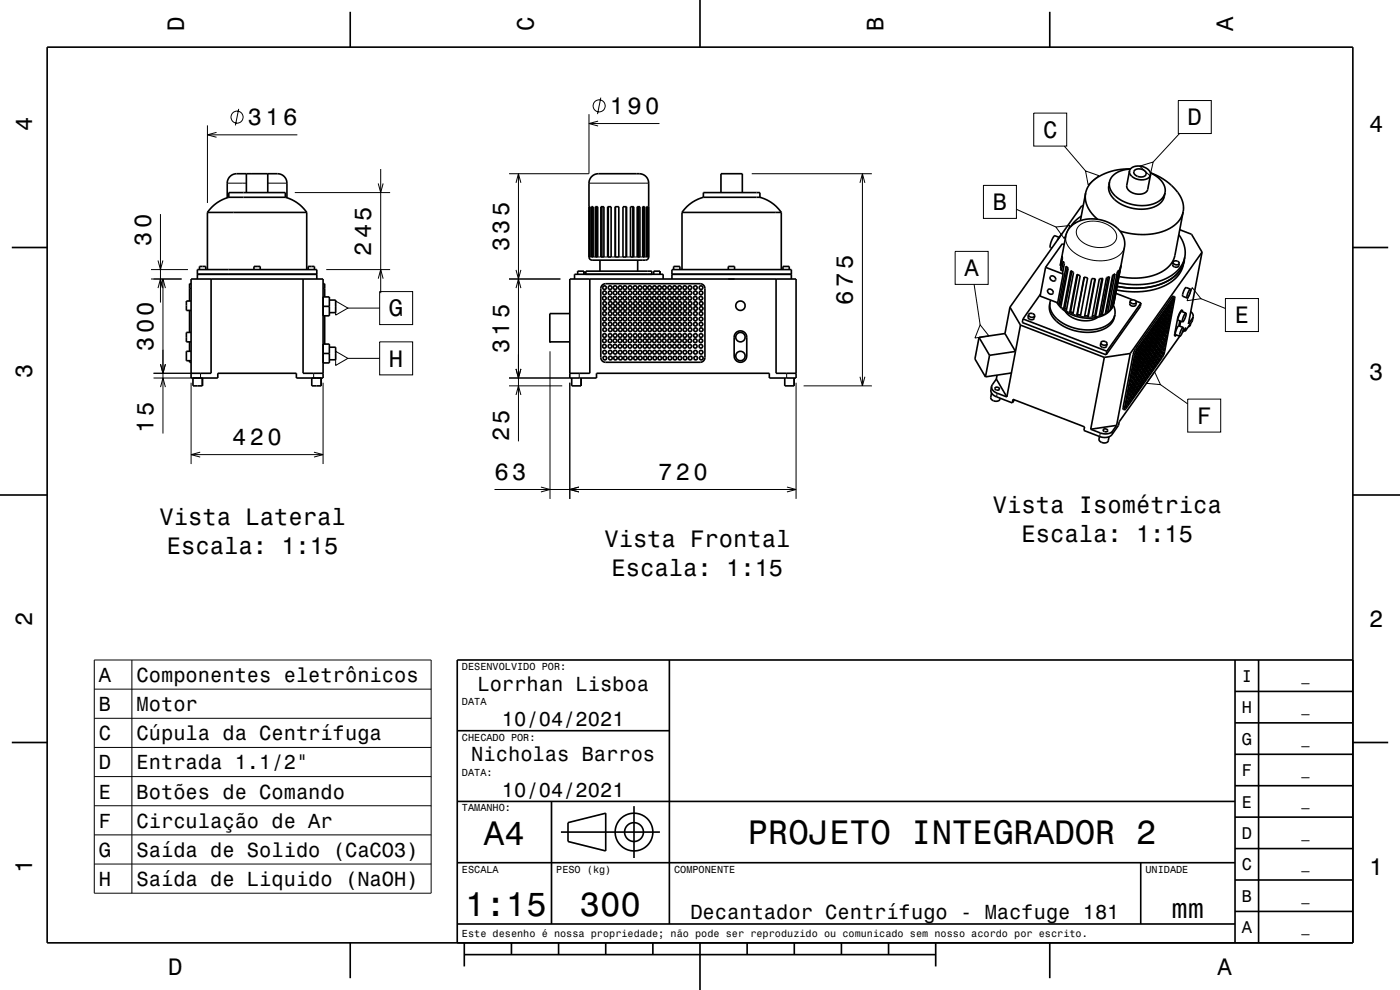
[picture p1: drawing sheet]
<svg xmlns="http://www.w3.org/2000/svg" width="297mm" height="210mm" viewBox="0 0 297 210" stroke-linecap="round" stroke-linejoin="round" font-family="sans-serif">
<g fill="none" stroke="#000" stroke-width=".21">
<path d="M44 26.6v16.5M44 28.6h19.1M45.9 28.1l-1.9 .5 1.9 .5M48.2 38.9h4.1M50.6 23.1l-.7 3.5M56.8 38.9h4.1M80.2 38.9l.6 2 .5-2M80.8 35.9v26.3M109.5 38.8l.5-1.9 .5 1.9M110 36.9v56.7M124.9 24.2v12.7h-16.9M124.9 38.9h12.7"/>
<path d="M124.9 26.2h15M126.9 25.7l-2 .5 2 .5M127.5 20.7l-.7 3.5M159.5 36.9h25.5M182.4 38.8l.6-1.9 .5 1.9M183 36.9v45M208.6 39.3h7v7h-7zM219.3 24h7v7h-7zM225.8 31l4.5 5.3M230.3 36.3l2.8 1-2.3 1.9zM241.8 35.3l2.8-.9-.6 2.9zM250 21.3h7v7h-7z"/>
<path d="M250.2 28.3l-5.6 6.1M32 59.2h6.5M32 57.2h7.9M33.5 55.3l.5 1.9 .6-1.9M34 45.4v18.8M34.6 59.2v32.8M62.5 40.9h20.3M69.2 57.2h13.6M80.2 59.1l.6-1.9 .5 1.9M108 59.2h10.9M109.5 57.3l.5 1.9 .5-1.9M124.9 54.5h.1"/>
<path d="M125.2 54.5h.3M125.8 54.5h.5M126.8 54.5h.7M128.1 54.5h.8M129.6 54.5h.9M131.3 54.5h.9M132.9 54.5h.9M134.4 54.5h.8M135.8 54.5h.5M136.8 54.5h.4M137.4 54.5h.2M202.6 53.3h7v7h-7z"/>
<path d="M215.6 44.4l8.4 3.8M224 48.2l3-.4-1.2 2.8zM226.1 50.1a4.5 4.5 0 0 0 3.2 4.3 8.1 8.1 0 0 0 8.4-.5l.5-.7 .3-.8M228.9 47.9a5.6 5.6 0 0 1 7.8 1.5 2.21 2.21 0 0 1-2 2.9 5.6 5.6 0 0 1-6.3-2.4l-.1-1zM32.6 79.2h7.9M33.5 61.1l.5-1.9 .6 1.9M34.1 77.3l.5 1.9 .5-1.9M34.1 61.1l.5-1.9 .5 1.9M40.2 61.2h.3M42.5 79.2v1M66.5 79.2v1M68.5 61.2h.4"/>
<path d="M71.2 63.9l2.6 1.5-2.6 1.5zM71.2 74.5l2.6 1.5-2.6 1.5zM73.8 65.4h6.7M73.8 76h6.7M80.5 61.9h7v7h-7zM80.5 72.5h7v7h-7zM109.5 78.3l.5 1.9 .5-1.9M109.5 61.1l.5-1.9 .5 1.9M116.7 74.5v31.3M122.9 79.2v1M166.9 79.2v1M182.4 79.9l.6 2 .5-2"/>
<path d="M206.7 60.3l1.2 8.6M207.9 68.9l1.9 2.4-3 .4zM224.4 64.2a8.5 8.5 0 0 0 10.7 1.9l.8-.8 .4-.9M240.4 75.2l.3 .2M240.9 73.9l.3 .2M244.9 78.9l1.3 2.7-3-.3zM248.7 63l.3 .1M252.9 61l1.9 2.4-3 .4zM253 67.5l-.2 .8M254.8 63.4l5.2 2M260 63.3h7v7h-7zM32.6 80.2h7.9"/>
<path d="M34.1 82.1l.5-1.9 .5 1.9M40.5 81.2v17.2M40.5 96.4h28M42.5 95.9l-2 .5 2 .6M66.6 95.9l1.9 .5-1.9 .6M68.5 81.2v17.2M108 81.9h11.3M108 80.2h12.9M109.5 83.8l.5-1.9 .5 1.9M120.9 81.2v24.6M168.9 81.2v24.6M170.5 81.9h14.5"/>
<path d="M211.6 83.4l-.2 .8M233.4 91.8l-.1 .8M236 91.5l-.1 .7M238.3 86.4l.3 .1M246.2 81.6l5.8 4.1M252 84.7h7v7h-7zM104.9 103.8h64M114.7 103.3l2 .5-2 .6M122.8 103.3l-1.9 .5 1.9 .6M166.9 103.3l2 .5-2 .6M20 140h71.5v49.5h-71.5zM28 140v49.5"/>
<path d="M20 146.2h71.5M20 152.4h71.5M20 158.5h71.5M20 164.7h71.5M20 170.9h71.5M20 177.1h71.5M20 183.3h71.5"/>
<circle cx="50.3" cy="24.8" r="1.28"/>
<circle cx="127.1" cy="22.5" r="1.28"/>
</g>
<g fill="none" stroke="#000" stroke-width=".35">
<path d="M10 10h277v190h-277zM74.3 2.5v7.5M148.5 0v10M222.7 2.5v7.5M52.3 36.9v4M56.8 36.9v4M125.6 37.4l.6-.4 .7-.1h8.7a2 2 0 0 1 2 2v15.7a.67 .67 0 0 1-.7 .6h-11.3a.67 .67 0 0 1-.7-.7l.1-15.8 .1-.7zM235.4 38.6a4.3 4.3 0 0 0 3.1 4.2 7.6 7.6 0 0 0 7.9-.6l.5-.7 .3-.7M235.4 38.6l-.2 .8a4.3 4.3 0 0 0 3.2 4.2 7.6 7.6 0 0 0 7.9-.6l.5-.9 .4-1.3M239.6 36.3l-.6 3a2.37 2.37 0 0 0 2.9 1.9 1.59 1.59 0 0 0 1.6-1l.6-3.1M239.6 36.3a2.31 2.31 0 0 1 3.3-.8 1.68 1.68 0 0 1 1.2 1.6M239.6 36.3a2.27 2.27 0 0 0 2.7 1.8 1.65 1.65 0 0 0 1.8-1"/>
<path d="M239.8 35.9a4.3 4.3 0 0 0-4.4 2.7M239.8 35.8a10.8 10.8 0 0 0-8.8 3.4l-.7 1.8M240.7 36.2a1.56 1.56 0 0 1 2.4 .7 1.48 1.48 0 0 1-1.4 .6 1.48 1.48 0 0 1-1.2-1.1zM2.5 52.5h7.5M40.5 59.2h28v21h-5.6v-1h-16.7v1h-5.7zM41.9 59.2v-2h25.3v2M41.9 58.2h25.3M42.3 57.2v-.7h1.3v.7M44 45.1h21.1M44 45.1v12.1M44.8 59.2v20h-4.3M48.2 42v-3.1a2.01 2.01 0 0 1 2-2h8.7a2 2 0 0 1 2 2v3.1"/>
<path d="M48.5 41.9l-1.3 .5-1.2 .7-1.1 .9-.9 1.1M48.5 41.9v-1h12v1M48.5 41.9h12M53.9 57.2v-.7h1.3v.7M60.5 41.9l1.4 .5 1.2 .7 1 .9 1 1.1M64.3 59.2v20h4.2M65.1 45.1v12.1M65.4 57.2v-.7h1.3v.7M120.9 59.2h48v21h-5.7v-1h-36.7v1h-5.6zM121.9 59.2v-1h18.8v1M122.5 58.2v-.7h1.4v.7M124.3 58.2v-.7h14v.7"/>
<path d="M125 43.9h.2v10.6h-.2zM125.1 59.2v20h-4.2M125.5 43.9h.3v10.6h-.3zM126.3 43.9h.5v10.6h-.5zM126.6 43.9v10.6M127.3 55.2v2.3M127.5 43.9h.6v10.6h-.6zM127.7 43.9v10.6M128.9 43.9h.7v10.6h-.7zM129 43.9v10.6M130.5 43.9h.8v10.6h-.8zM130.6 43.9v10.6"/>
<path d="M132.2 43.9h.7v10.6h-.7zM132.8 43.9v10.6M133.8 43.9h.6v10.6h-.6zM134.3 43.9v10.6M135.2 43.9h.6v10.6h-.6zM135.3 55.2v2.3M135.5 43.9v10.6M136.3 43.9h.5v10.6h-.5zM136.4 43.9v10.6M137.2 43.9h.2v10.6h-.2zM137.6 43.9v10.6M138.7 58.2v-.7h1.3v.7"/>
<path d="M142.5 59.2v-2h25.4v2M142.5 58.2h25.4M142.9 57.2v-.7h1.3v.7M144.7 45.1h21M144.7 45.1v12.1M149.2 41.9l-1.3 .5-1.2 .7-1.1 .9-.9 1.1M149.2 41.9v-1h12v1M149.2 41.9h12M152.9 40.9v-4h4.6v4M154.5 57.2v-.7h1.3v.7M161.2 41.9l1.4 .5 1.2 .7 1 .9 .9 1.1M164.6 59.2v20h4.3"/>
<path d="M165.7 45.1v12.1M166.1 57.2v-.7h1.3v.7M221.8 56.7l-1.1 6.1 3.7 1.4 1.1-6.1M221.8 56.7l3.7 1.4M222.9 58.6a.64 .64 0 0 1 .9 .1 .64 .64 0 0 1-.1 .9 .68 .68 0 0 1-.8-.2 .68 .68 0 0 1 0-.8zM224.4 50.8h.1M224.4 50.8l-.1 .1M224.7 50.4l-.9-.4a3.2 3.2 0 0 0-1 2.5l.3 .1M225 56.4l1.1-6.3a5 5 0 0 1 5.4-3.7 6.8 6.8 0 0 1 7 4.4l.1 1.5-2.4 12.1M225 56.4l.3-2.1 .1 .5-.4 2.1 .2 .5M225 56.4h.1M225.2 57.4l.4-2 .2 .5-.4 2 .1 .2"/>
<path d="M225.3 49.6h.1M225.5 57.4h-.3M225.8 51.9l-.4-.2-3.6 5M226.4 56.7l-1.4 7.8M227.4 57.6l-1.5 7.8M228.2 47.2l-.3 .3M228.6 58.3l-1.5 7.8M229.4 45.9l-1.3 1-1 1.2M229.8 43.6l-.3 .1-15.2 21.5M230 58.8l.7 .1-1.5 8.2M230 58.8l-1.6 8.1 .1-.2M230 58.8l-1.5 7.9"/>
<path d="M230.3 41a6 6 0 0 0 2.6 5.5M230.3 41l-1.1 5.8M232.3 59.1l-1.5 7.9M233.8 59.1l-1.5 7.8M235.1 58.8l-1.5 7.8M236.2 58.3l-1.5 7.7M237.8 56.3l-1.7 8.6M247.2 40.8a4.2 4.2 0 0 0-3-4.1h-.2a10.6 10.6 0 0 1 7 6.4v1.8M248.9 55.6a.74 .74 0 0 0 .5 .6 .74 .74 0 0 0 .8-.3M248.9 55.6a.74 .74 0 0 1 .7-.3 .74 .74 0 0 1 .6 .6M248.9 55.6l-.1 .5a.73 .73 0 0 0 .5 .6 .73 .73 0 0 0 .8-.3l.1-.5M250.1 49.8l.6 1.1 .5 1.2 .2 1.2-.1 1.2"/>
<path d="M250.3 48.7l2.5 1 2.2 3.8M251 44.9l-1.7 9.2a6.6 6.6 0 0 1-5.7 4.6l-3 .3-3.2-.3M251 44.9a6.6 6.6 0 0 1-5.7 4.6l-1.8 .2h-2l-1.7-.2-2.2-.5M251.2 55.3l-.5 1.5-1 1.3-1.4 1.2-1.8 .9-2.3 .6-2.3 .3h-2.7l-2.2-.4M251.3 54.5l-.5 1.5-1 1.4-1.4 1.1-1.9 1-2.2 .6-2.3 .3-2.7-.1-2.2-.3M251.3 54.5l-.4 2.3-.8 1.4-1.5 1.5-1.7 1-2 .7-2.7 .4h-2.9l-2.5-.3M255 53.5l-2.9 15.2 1-1.5M255 53.5l-15.2 21.5M287 52.5h7.5M40.2 76.5v.4h.3M40.2 65.9v4.6M40.2 72.5v2"/>
<path d="M40.5 60.2h-.3v3.7M40.5 70.5h-1v2h1M40.5 63.9h-1v2h1M40.5 74.5h-1v2h1M68.5 60.2h.4v2.8M68.5 63h1.4v4h-1.4M68.5 65h1.4M68.5 73h1.4v4h-1.4M68.5 75h1.4M68.9 67v6M69.9 63.7h1.3v2.6h-1.3M69.9 73.7h1.3v2.6h-1.3"/>
<path d="M120.9 66.5h-4.3v6h4.3M127.8 60.5l.7-.3h20l.6 .1 .3 .4 .1 .5v14.7l-.1 .5-.4 .3-.5 .2h-20l-.6-.2-.3-.4-.1-.4v-14.7zM156.1 70.6a1.34 1.34 0 0 1 1.4-.3 1.34 1.34 0 0 1 .9 1.2v4a1.33 1.33 0 0 1-1.3 1.4 1.33 1.33 0 0 1-1.4-1.4v-4zM207.7 71.6l2.2 3.8M207.7 71.6l-.9 4.5 2.3 3.8M209.9 75.4l-.8 4.5M211.5 79.6l-.1 .8M213.2 70.8l2.2 3.7M213.2 70.8l-5.5 .8M214.3 65.2l2.2 3.8M214.3 65.2l-1.1 5.6M214.6 79.1l-5.5 .8"/>
<path d="M215.4 74.5l-1.8 9.7M215.4 74.5l-5.5 .9M216.5 69l17.8 6.8M216.5 69l-1.1 5.5M217 67.7l-.1 .7 17.8 6.9M217 67.7l17.8 6.8M218.2 66.8l-.1 .5a.73 .73 0 0 0 .6 .5 .73 .73 0 0 0 .7-.3l.1-.5M218.2 66.8a.74 .74 0 0 0 .6 .5 .74 .74 0 0 0 .7-.3M218.2 66.8a.74 .74 0 0 1 .7-.3 .74 .74 0 0 1 .6 .5M220.7 62.4l-3.7 5.3M222.4 61.4a.64 .64 0 0 1 .8 .1 .64 .64 0 0 1-.1 .9 .68 .68 0 0 1-.7-.2 .68 .68 0 0 1 0-.8zM222.8 64.2a4.9 4.9 0 0 0 3.2 4.7 9.2 9.2 0 0 0 9.4-.4l.8-.9 .3-.8"/>
<path d="M222.8 64.2l-.1 .5a4.8 4.8 0 0 0 3.3 4.7 9.2 9.2 0 0 0 9.3-.3l.9-1.1 .3-1.2M222.9 63.7l-.1 .5M224.2 64.2a8.2 8.2 0 0 0 10.9 2 3.2 3.2 0 0 0 1.2-1.8M225 64.5l-.4 .1 1.6-8.1 .4 .4-1.5 8.1M225 64.5l.1 .2M225.9 65.4l-.3 .1 1.6-8.1 .5 .4-1.5 8.1M225.9 65.4l.4 .3M226 66a5.3 5.3 0 0 0 6.8 1.3M227.1 66.1l-.2 .2 1.6-8.1 .7 .3-1.6 8.1M227.1 66.1l.6 .3M228.5 66.7l.7 .1M230.1 67h.7"/>
<path d="M230.8 67v.3l1.6-8.2h-.8l-1.5 8.1M232.3 66.9l.1 .3 1.6-8.1h-.8l-1.5 8.2M232.3 66.9l-.6 .1M233.5 72.7l-.1 .5a.73 .73 0 0 0 .6 .5 .73 .73 0 0 0 .8-.3l.1-.5M233.5 72.7a.74 .74 0 0 0 .6 .5 .74 .74 0 0 0 .8-.3M233.5 72.7a.74 .74 0 0 1 .8-.3 .74 .74 0 0 1 .6 .5M233.6 66.6l.2 .2 1.6-8.1-.7 .2-1.5 8.1M233.6 66.6l-.3 .1M234.3 75.8l-2.9 15.3M234.7 66l.3 .2 1.5-8.1-.5 .3-1.5 8.1M234.7 66l-.1 .1M234.8 74.5l-.1 .8"/>
<path d="M235.6 65.3l.2 .1 1.6-8.1-.4 .4-1.5 8.1M236.2 64.7l.3 1.1v1M236.7 62.2l3.6 1.4M239.8 63.9l-.1 .5a.74 .74 0 0 0 .5 .5 .74 .74 0 0 0 .8-.2l.1-.6M239.8 63.9a.73 .73 0 0 1 .7-.3 .73 .73 0 0 1 .6 .5M239.8 63.9a.73 .73 0 0 0 .5 .5 .73 .73 0 0 0 .8-.3M239.8 75l-5.5 .8M239.8 75l-2.9 15.2M240.1 79.5l.1 .3-.3 .4zM240.3 78.7v.2l-.2 .5zM240.4 79.7l.1 .3-.3 .4zM240.5 77.8v.3l-.3 .4z"/>
<path d="M240.6 78.9v.3l-.2 .4zM240.6 77l.1 .3-.3 .4zM240.7 78l.1 .3-.3 .4zM240.8 76.2v.3l-.3 .4zM240.8 79.2l.1 .2-.3 .5zM240.9 77.2l.1 .3-.3 .4zM240.9 75.3l.1 .3-.3 .4zM241 63.9l1 .4M241 78.3v.3l-.2 .4zM241.1 76.4v.2l-.2 .5zM241.1 79.5v.2l-.2 .5zM241.1 74.5v.2l-.2 .5z"/>
<path d="M241.2 77.5v.2l-.3 .5zM241.2 75.6v.2l-.2 .5zM241.2 78.6l.1 .2-.3 .5zM241.3 79.9v.2l-.2 .5zM241.3 76.6l.1 .3-.3 .4zM241.4 74.7v.2l-.2 .5zM241.4 77.7v.3l-.2 .4zM241.5 78.9v.3l-.2 .4zM241.5 75.8v.3l-.2 .4zM241.5 73.8l.1 .3-.3 .4zM241.6 76.9v.2l-.2 .5zM241.6 75l.1 .3-.3 .4z"/>
<path d="M241.6 78l.1 .3-.3 .4zM241.7 79.3v.2l-.2 .5zM241.7 76l.1 .3-.3 .4zM241.8 74.1v.3l-.2 .4zM241.8 77.2v.3l-.2 .4zM241.9 75.2v.3l-.2 .4zM241.9 78.3v.3l-.2 .4zM241.9 79.6l.1 .2-.3 .4zM242 73.3v.2l-.3 .5zM242 76.3v.3l-.3 .4zM242 74.4l.1 .3-.3 .4zM242 64.3l-.1 .7-7.2 10.3"/>
<path d="M242 64.3l-7.2 10.2M242.1 77.4v.3l-.3 .4zM242.1 78.7l.1 .3-.3 .4zM242.1 75.5l.1 .2-.3 .5zM242.2 79.9v.2l-.2 .5zM242.2 73.5v.3l-.2 .4zM242.2 76.6l.1 .3-.3 .4zM242.3 74.7v.2l-.2 .5zM242.3 77.7l.1 .3-.3 .4zM242.3 79l.1 .3-.3 .4zM242.4 72.7v.2l-.2 .5zM242.4 75.7v.3l-.2 .4z"/>
<path d="M242.4 73.9l.1 .2-.3 .5zM242.5 76.9v.2l-.2 .5zM242.5 78.1l.1 .3-.3 .4zM242.5 74.9l.1 .3-.3 .4zM242.6 79.3v.3l-.2 .4zM242.6 73v.2l-.2 .5zM242.6 76l.1 .3-.3 .4zM242.7 74.1v.2l-.2 .5zM242.7 77.2v.2l-.2 .5zM242.8 78.4v.3l-.3 .4zM242.8 72.1v.3l-.3 .4zM242.8 75.1v.3l-.2 .4z"/>
<path d="M242.8 79.7v.3l-.2 .4zM242.8 73.3l.1 .2-.3 .5zM242.9 76.3v.3l-.3 .4zM242.9 77.6l.1 .2-.3 .5zM243 78.8v.2l-.3 .5zM243 74.3v.3l-.3 .4zM243 72.4l.1 .2-.3 .5zM243 75.5l.1 .2-.3 .5zM243.1 76.6l.1 .3-.3 .4zM243.1 73.5l.1 .3-.3 .4zM243.1 77.9l.1 .2-.3 .5zM243.2 71.5v.3l-.2 .4z"/>
<path d="M243.2 74.6v.3l-.2 .4zM243.2 79.1v.3l-.2 .4zM243.3 72.7v.2l-.3 .5zM243.3 75.7v.3l-.2 .4zM243.3 77v.3l-.2 .4zM243.4 73.8v.2l-.3 .4zM243.4 78.2v.3l-.2 .4zM243.4 71.8l.1 .3-.3 .4zM243.4 74.9l.1 .2-.3 .5zM243.4 79.5l.1 .2-.3 .5zM243.5 76.1v.2l-.2 .5zM243.5 72.9l.1 .3-.3 .4z"/>
<path d="M243.5 77.3l.1 .3-.3 .4zM243.6 71v.2l-.2 .4zM243.6 74v.3l-.2 .4zM243.6 78.6v.2l-.2 .5zM243.6 72.1l.1 .3-.3 .4zM243.7 75.2v.3l-.3 .4zM243.7 76.5v.2l-.2 .4zM243.8 73.2v.2l-.3 .5zM243.8 77.6v.3l-.2 .4zM243.8 74.3l.1 .3-.3 .4zM243.8 71.2l.1 .3-.3 .4zM243.9 78.9v.3l-.3 .4z"/>
<path d="M243.9 75.5v.3l-.2 .4zM243.9 72.4l.1 .2-.3 .5zM243.9 76.7l.1 .3-.3 .4zM244 73.5v.2l-.2 .5zM244 70.4v.3l-.2 .4zM244 78l.1 .3-.3 .4zM244.1 74.6v.3l-.3 .4zM244.1 71.5v.3l-.3 .4zM244.1 75.9l.1 .2-.3 .5zM244.1 72.6l.1 .3-.3 .4zM244.2 77.1v.2l-.2 .5zM244.2 73.8l.1 .2-.3 .5z"/>
<path d="M244.2 70.7l.1 .2-.3 .5zM244.3 78.3v.3l-.2 .4zM244.3 71.8v.3l-.2 .4zM244.3 74.9v.3l-.2 .4zM244.3 76.2l.1 .2-.3 .5zM244.4 72.9v.3l-.2 .4zM244.4 69.8v.3l-.2 .4zM244.4 71l.1 .3-.3 .4zM244.4 77.4l.1 .3-.3 .4zM244.5 74v.3l-.3 .4zM244.5 75.3l.1 .3-.3 .4zM244.5 72.1l.1 .2-.3 .5z"/>
<path d="M244.6 76.5v.2l-.2 .5zM244.6 70.1l.1 .3-.3 .4zM244.6 73.2l.1 .3-.3 .4zM244.7 77.7v.3l-.2 .4zM244.7 71.3v.2l-.2 .4zM244.7 74.3l.1 .3-.3 .4zM244.8 69.3v.2l-.2 .5zM244.8 75.6v.2l-.2 .5zM244.8 72.3v.3l-.2 .4zM244.8 70.4l.1 .3-.3 .4zM244.8 76.8l.1 .3-.3 .4zM244.9 73.5v.2l-.2 .5z"/>
<path d="M244.9 74.7l.1 .3-.3 .4zM245 71.5v.3l-.3 .4zM245 75.9l.1 .2-.3 .5zM245 69.6l.1 .2-.3 .5zM245 72.6l.1 .3-.3 .4zM245.1 77.2v.2l-.2 .5zM245.1 70.7v.2l-.2 .5zM245.1 73.7l.1 .3-.3 .4zM245.2 68.7v.3l-.2 .4zM245.2 75v.3l-.2 .4zM245.2 71.8v.2l-.2 .5zM245.2 69.9l.1 .2-.3 .5z"/>
<path d="M245.3 76.2v.3l-.3 .4zM245.3 72.9v.2l-.2 .5zM245.4 74.1v.3l-.3 .4zM245.4 70.9v.3l-.3 .4zM245.4 75.3l.1 .3-.3 .4zM245.4 69l.1 .2-.3 .5zM245.5 72v.3l-.3 .4zM245.5 70.1l.1 .3-.3 .4zM245.5 76.6l.1 .2-.3 .5zM245.5 73.2l.1 .2-.3 .5zM245.6 68.1v.3l-.2 .4zM245.6 74.4v.3l-.2 .4z"/>
<path d="M245.6 71.2l.1 .2-.3 .5zM245.7 69.3v.3l-.3 .4zM245.7 75.6v.3l-.2 .4zM245.7 72.3v.3l-.2 .4zM245.8 73.6v.2l-.3 .5zM245.8 70.3v.3l-.2 .4zM245.8 68.4l.1 .3-.3 .4zM245.8 74.7l.1 .3-.3 .4zM245.9 71.5v.2l-.3 .5zM245.9 76l.1 .2-.3 .5zM245.9 69.5l.1 .3-.3 .4zM245.9 72.6l.1 .3-.3 .4z"/>
<path d="M246 67.6v.2l-.2 .5zM246 73.8l.1 .3-.3 .4zM246 70.6l.1 .2-.3 .5zM246.1 68.7v.3l-.2 .4zM246.1 75.1v.2l-.2 .5zM246.1 71.7v.3l-.2 .4zM246.2 73v.2l-.2 .5zM246.2 69.7v.3l-.2 .4zM246.3 67.8v.3l-.3 .4zM246.3 74.1v.3l-.3 .4zM246.3 70.9v.2l-.2 .5zM246.3 68.9l.1 .3-.3 .4z"/>
<path d="M246.4 72v.3l-.2 .4zM246.4 75.3v.3l-.2 .4zM246.4 67l.1 .2-.3 .5zM246.4 73.2l.1 .3-.3 .4zM246.4 70l.1 .3-.3 .4zM246.5 68.1v.3l-.2 .4zM246.5 71.1l.1 .3-.3 .4zM246.5 74.4l.1 .3-.3 .4zM246.6 72.4v.2l-.2 .5zM246.6 69.2v.2l-.2 .5zM246.7 67.2v.3l-.3 .4zM246.7 70.3v.2l-.2 .5z"/>
<path d="M246.7 73.5l.1 .2-.3 .5zM246.8 68.4v.2l-.3 .4zM246.8 71.4v.3l-.2 .4zM246.8 66.4l.1 .3-.3 .4zM246.8 74.7l.1 .3-.3 .4zM246.9 69.4v.3l-.3 .4zM246.9 72.6v.3l-.2 .4zM246.9 67.5v.3l-.2 .4zM246.9 70.5l.1 .3-.3 .4zM247 73.8v.2l-.2 .5zM247 68.6l.1 .2-.3 .5zM247.1 71.7v.3l-.3 .4z"/>
<path d="M247.1 66.7v.2l-.2 .5zM247.1 69.7v.3l-.2 .4zM247.2 72.8v.3l-.2 .4zM247.2 67.8v.2l-.2 .5zM247.2 65.8l.1 .3-.3 .4zM247.2 70.8l.1 .2-.3 .5zM247.3 68.8v.3l-.2 .4zM247.3 66.9l.1 .3-.3 .4zM247.3 71.9l.1 .3-.3 .4zM247.4 69.9v.3l-.2 .4zM247.4 68l.1 .3-.3 .4zM247.5 66.1v.2l-.2 .5z"/>
<path d="M247.5 71.1l.1 .2-.3 .5zM247.6 69.1v.2l-.3 .5zM247.6 67.2v.2l-.2 .5zM247.6 65.2l.1 .3-.3 .4zM247.7 70.1v.3l-.2 .4zM247.7 68.2l.1 .3-.3 .4zM247.7 66.4l.1 .2-.3 .5zM247.9 69.3v.2l-.3 .4zM247.9 67.4v.2l-.2 .4zM247.9 65.5v.2l-.2 .5zM248 68.4l.1 .3-.3 .4zM248 66.5l.1 .3-.3 .4z"/>
<path d="M248.1 64.6v.3l-.2 .4zM248.2 65.7v.3l-.2 .4zM248.2 67.5v.3l-.2 .4zM248.3 66.7l.1 .3-.3 .4zM248.4 64.8v.3l-.3 .4zM248.5 65.9v.2l-.2 .5zM248.5 64l.1 .3-.3 .4zM248.6 65.1l.1 .2-.3 .5zM248.8 64.2l.1 .3-.3 .4zM249 63.3v.3l-.2 .4zM249.2 63l-8.3 11.6-2.3 12.3M249.2 63l-2.3 12.3-8.3 11.6"/>
<path d="M249.2 63l-.3-.2-.2 .2-8 11.3-.3 .9-2.1 11.2v.4l.3 .1M249.4 71l-.2 .2M249.4 71l.9 .3M250.3 71.3l-12.9 18.2-.1 .7-1.4 2a2.26 2.26 0 0 1-2.6 .4l-3.4-1.3 .2-.7-15.2-5.9-.2 .8M250.3 68.1l-.2 1M250.5 68.1l-.2 1.1M250.7 66.1l-.6 .7-.2 1 1 .5M250.7 65.8v.3M250.7 66.1l.9 .3M250.8 66.1v-.3a2.66 2.66 0 0 0-1 1.9l-.6 3.6 .3-.3M251 69.5l-.9-.4-.1 .1-.5 .9-.1 .9M251 69.5l-.2 1-.5 .8"/>
<path d="M251 69.5l-.5 .7-.2 1.1M251.1 70.1l.3 .2M251.4 70.3l.2-.8-.8 1.1M251.6 66.4l-.2 1.1-.5 .8M251.6 66.4l-.6 .8-.1 1.1M252.5 61.3l-.9-.3-.5 .8-.2 1 .9 .4M252.5 61.3l-.1 1.1-.6 .8M252.5 61.3l-.5 .8-.2 1.1M252.6 68.6l-.2 .5-.3 .2M252.6 66.1l.5 .6v.5M253.1 67.2l-.2 .9-1.5 2.2M40.9 80.2v1.7h2v-1.7"/>
<path d="M66.1 80.2v1.7h2v-1.7M121.3 80.2v1.7h2v-1.7M166.5 80.2v1.7h2v-1.7M210.4 83.4l-.2 .9a1.11 1.11 0 0 0 .8 .8 1.11 1.11 0 0 0 1.1-.4l.1-.2M210.4 82a1.5 1.5 0 0 0 1.2 1.4l2 .8M210.4 82l-.2 .7a1.5 1.5 0 0 0 1.2 1.5l3.3 1.3M211.1 82.3l.3-.2 .6 .3a.47 .47 0 0 1-.5 .4 .47 .47 0 0 1-.4-.5zM211.4 80.4l-1 1.6M211.4 80.4l2.2 3.8M215.2 84.8l-.5 .7M233.2 92.6l-.1 .5a1.11 1.11 0 0 0 .9 .8 1.11 1.11 0 0 0 1.1-.4l.2-.8M234 91.1l.4-.1 .6 .2a.47 .47 0 0 1-.5 .4 .47 .47 0 0 1-.5-.5z"/>
<path d="M236.9 90.2l-.9 1.3a2.26 2.26 0 0 1-2.6 .3l-2-.7M236.9 90.2l-5.5 .9M239 85.8v.3l-.3 .4zM239.1 84.9l.1 .3-.3 .4zM239.3 84v.2l-.2 .5zM239.4 85.2l.1 .2-.3 .5zM239.4 83.1l.1 .2-.3 .5zM239.6 84.3v.2l-.2 .5zM239.6 82.2l.1 .3-.3 .4zM239.7 83.3l.1 .3-.3 .4zM239.8 81.3l.1 .2-.3 .5zM239.8 84.6l.1 .3-.3 .4z"/>
<path d="M239.9 82.4v.3l-.2 .4zM240 80.4v.3l-.2 .4zM240 83.7v.3l-.2 .4zM240.1 81.6v.2l-.2 .5zM240.1 82.8l.1 .2-.3 .4zM240.2 84l.1 .3-.3 .4zM240.3 80.6v.3l-.2 .4zM240.3 81.9l.1 .2-.3 .5zM240.4 83.1v.3l-.2 .4zM240.5 81v.3l-.2 .4zM240.6 82.2v.2l-.3 .5zM240.6 83.5l.1 .2-.3 .5z"/>
<path d="M240.7 80v.3l-.2 .4zM240.7 81.3l.1 .2-.3 .5zM240.8 82.6v.2l-.2 .5zM240.9 80.4v.3l-.2 .4zM241 81.6v.3l-.3 .4zM241 82.9l.1 .2-.3 .5zM241.1 80.7l.1 .3-.3 .4zM241.2 82v.2l-.2 .5zM241.4 81v.3l-.3 .4zM241.5 82.3v.3l-.3 .4zM241.5 80.1l.1 .3-.3 .4zM241.6 81.4l.1 .2-.3 .5z"/>
<path d="M241.8 80.4v.3l-.2 .4zM241.9 81.7v.3l-.3 .4zM242 80.8l.1 .3-.3 .4zM242.3 81.2v.2l-.3 .5zM242.4 80.2l.1 .3-.3 .4zM242.6 80.6l.1 .3-.3 .4zM243 80.1l.1 .2-.3 .5zM0 105h10M287 105h10M142 140v56M262 140v60M267 140v60"/>
<path d="M287 140h-190v60M2.5 157.5h7.5M97 155h45M262 153.3h25M262 146.7h25M287 157.5h7.5M97 170h165M117 170v26M119 176.5h21M120.5 174.5l8-2v8l-8-2zM134.5 171v11M262 173.3h25"/>
<path d="M262 166.7h25M262 160h25M97 196h165M97 183h165M242 183v13M262 193.3h25M262 186.7h25M262 180h25M74.3 200v7.5M98.5 202.5h100M98.5 200v5M108.5 200v2.5"/>
<path d="M118.5 200v2.5M128.5 200v2.5M138.5 200v2.5M148.5 200v10M158.5 200v2.5M168.5 200v2.5M178.5 200v2.5M188.5 200v2.5M198.5 200v5M222.7 200v7.5"/>
<circle cx="128.2" cy="73.5" r=".4"/>
<circle cx="128.2" cy="72.3" r=".4"/>
<circle cx="128.2" cy="63.3" r=".4"/>
<circle cx="128.2" cy="67.7" r=".4"/>
<circle cx="128.2" cy="62.1" r=".4"/>
<circle cx="128.2" cy="71.2" r=".4"/>
<circle cx="128.2" cy="61" r=".4"/>
<circle cx="128.2" cy="66.5" r=".4"/>
<circle cx="128.2" cy="68.8" r=".4"/>
<circle cx="128.3" cy="74.7" r=".4"/>
<circle cx="128.3" cy="65.4" r=".4"/>
<circle cx="128.3" cy="69.9" r=".4"/>
<circle cx="128.3" cy="64.4" r=".4"/>
<circle cx="128.3" cy="76" r=".4"/>
<circle cx="129.4" cy="72.3" r=".4"/>
<circle cx="129.4" cy="73.5" r=".4"/>
<circle cx="129.4" cy="63.3" r=".4"/>
<circle cx="129.4" cy="67.7" r=".4"/>
<circle cx="129.4" cy="62.1" r=".4"/>
<circle cx="129.4" cy="61" r=".4"/>
<circle cx="129.4" cy="68.8" r=".4"/>
<circle cx="129.4" cy="71.2" r=".4"/>
<circle cx="129.4" cy="66.5" r=".4"/>
<circle cx="129.4" cy="74.7" r=".4"/>
<circle cx="129.5" cy="69.9" r=".4"/>
<circle cx="129.5" cy="65.4" r=".4"/>
<circle cx="129.5" cy="64.4" r=".4"/>
<circle cx="129.5" cy="76" r=".4"/>
<circle cx="130.5" cy="72.3" r=".4"/>
<circle cx="130.5" cy="63.3" r=".4"/>
<circle cx="130.5" cy="73.5" r=".4"/>
<circle cx="130.5" cy="62.1" r=".4"/>
<circle cx="130.5" cy="67.7" r=".4"/>
<circle cx="130.5" cy="68.8" r=".4"/>
<circle cx="130.5" cy="71.2" r=".4"/>
<circle cx="130.5" cy="61" r=".4"/>
<circle cx="130.5" cy="66.5" r=".4"/>
<circle cx="130.5" cy="74.7" r=".4"/>
<circle cx="130.5" cy="65.4" r=".4"/>
<circle cx="130.5" cy="69.9" r=".4"/>
<circle cx="130.5" cy="64.4" r=".4"/>
<circle cx="130.6" cy="76" r=".4"/>
<circle cx="131.5" cy="72.3" r=".4"/>
<circle cx="131.5" cy="63.3" r=".4"/>
<circle cx="131.5" cy="73.5" r=".4"/>
<circle cx="131.6" cy="67.7" r=".4"/>
<circle cx="131.6" cy="62.1" r=".4"/>
<circle cx="131.6" cy="68.8" r=".4"/>
<circle cx="131.6" cy="71.2" r=".4"/>
<circle cx="131.6" cy="61" r=".4"/>
<circle cx="131.6" cy="66.5" r=".4"/>
<circle cx="131.6" cy="74.7" r=".4"/>
<circle cx="131.6" cy="65.4" r=".4"/>
<circle cx="131.6" cy="69.9" r=".4"/>
<circle cx="131.6" cy="64.4" r=".4"/>
<circle cx="131.6" cy="76" r=".4"/>
<circle cx="132.5" cy="72.3" r=".4"/>
<circle cx="132.5" cy="63.3" r=".4"/>
<circle cx="132.5" cy="73.5" r=".4"/>
<circle cx="132.6" cy="67.7" r=".4"/>
<circle cx="132.6" cy="62.1" r=".4"/>
<circle cx="132.6" cy="71.2" r=".4"/>
<circle cx="132.6" cy="66.5" r=".4"/>
<circle cx="132.6" cy="61" r=".4"/>
<circle cx="132.6" cy="68.8" r=".4"/>
<circle cx="132.6" cy="74.7" r=".4"/>
<circle cx="132.6" cy="69.9" r=".4"/>
<circle cx="132.6" cy="65.4" r=".4"/>
<circle cx="132.6" cy="64.4" r=".4"/>
<circle cx="132.6" cy="76" r=".4"/>
<circle cx="133.6" cy="72.3" r=".4"/>
<circle cx="133.6" cy="63.3" r=".4"/>
<circle cx="133.6" cy="73.5" r=".4"/>
<circle cx="133.7" cy="67.7" r=".4"/>
<circle cx="133.7" cy="62.1" r=".4"/>
<circle cx="133.7" cy="68.8" r=".4"/>
<circle cx="133.7" cy="71.2" r=".4"/>
<circle cx="133.7" cy="66.5" r=".4"/>
<circle cx="133.7" cy="61" r=".4"/>
<circle cx="133.7" cy="74.7" r=".4"/>
<circle cx="133.7" cy="69.9" r=".4"/>
<circle cx="133.7" cy="65.4" r=".4"/>
<circle cx="133.7" cy="64.4" r=".4"/>
<circle cx="133.7" cy="76" r=".4"/>
<circle cx="134.7" cy="72.3" r=".4"/>
<circle cx="134.7" cy="63.3" r=".4"/>
<circle cx="134.7" cy="73.5" r=".4"/>
<circle cx="134.7" cy="67.7" r=".4"/>
<circle cx="134.7" cy="62.1" r=".4"/>
<circle cx="134.7" cy="71.2" r=".4"/>
<circle cx="134.7" cy="66.5" r=".4"/>
<circle cx="134.7" cy="61" r=".4"/>
<circle cx="134.7" cy="68.8" r=".4"/>
<circle cx="134.7" cy="74.7" r=".4"/>
<circle cx="134.8" cy="69.9" r=".4"/>
<circle cx="134.8" cy="65.4" r=".4"/>
<circle cx="134.8" cy="64.4" r=".4"/>
<circle cx="134.8" cy="76" r=".4"/>
<circle cx="135.7" cy="72.3" r=".4"/>
<circle cx="135.7" cy="73.5" r=".4"/>
<circle cx="135.7" cy="63.3" r=".4"/>
<circle cx="135.8" cy="67.7" r=".4"/>
<circle cx="135.8" cy="62.1" r=".4"/>
<circle cx="135.8" cy="61" r=".4"/>
<circle cx="135.8" cy="71.2" r=".4"/>
<circle cx="135.8" cy="66.5" r=".4"/>
<circle cx="135.8" cy="68.8" r=".4"/>
<circle cx="135.8" cy="74.7" r=".4"/>
<circle cx="135.8" cy="69.9" r=".4"/>
<circle cx="135.8" cy="65.4" r=".4"/>
<circle cx="135.8" cy="64.4" r=".4"/>
<circle cx="135.8" cy="76" r=".4"/>
<circle cx="136.8" cy="72.3" r=".4"/>
<circle cx="136.8" cy="73.5" r=".4"/>
<circle cx="136.8" cy="63.3" r=".4"/>
<circle cx="136.8" cy="67.7" r=".4"/>
<circle cx="136.8" cy="62.1" r=".4"/>
<circle cx="136.8" cy="68.8" r=".4"/>
<circle cx="136.8" cy="61" r=".4"/>
<circle cx="136.8" cy="71.2" r=".4"/>
<circle cx="136.8" cy="66.5" r=".4"/>
<circle cx="136.8" cy="74.7" r=".4"/>
<circle cx="136.8" cy="69.9" r=".4"/>
<circle cx="136.8" cy="65.4" r=".4"/>
<circle cx="136.8" cy="64.4" r=".4"/>
<circle cx="136.9" cy="76" r=".4"/>
<circle cx="137.8" cy="73.5" r=".4"/>
<circle cx="137.8" cy="72.3" r=".4"/>
<circle cx="137.8" cy="63.3" r=".4"/>
<circle cx="137.8" cy="67.7" r=".4"/>
<circle cx="137.8" cy="62.1" r=".4"/>
<circle cx="137.8" cy="71.2" r=".4"/>
<circle cx="137.8" cy="61" r=".4"/>
<circle cx="137.8" cy="66.5" r=".4"/>
<circle cx="137.8" cy="68.8" r=".4"/>
<circle cx="137.8" cy="74.7" r=".4"/>
<circle cx="137.8" cy="69.9" r=".4"/>
<circle cx="137.8" cy="65.4" r=".4"/>
<circle cx="137.8" cy="64.4" r=".4"/>
<circle cx="137.9" cy="76" r=".4"/>
<circle cx="138.8" cy="72.3" r=".4"/>
<circle cx="138.8" cy="73.5" r=".4"/>
<circle cx="138.8" cy="63.3" r=".4"/>
<circle cx="138.9" cy="67.7" r=".4"/>
<circle cx="138.9" cy="62.1" r=".4"/>
<circle cx="138.9" cy="61" r=".4"/>
<circle cx="138.9" cy="71.2" r=".4"/>
<circle cx="138.9" cy="66.5" r=".4"/>
<circle cx="138.9" cy="68.8" r=".4"/>
<circle cx="138.9" cy="74.7" r=".4"/>
<circle cx="138.9" cy="69.9" r=".4"/>
<circle cx="138.9" cy="65.4" r=".4"/>
<circle cx="138.9" cy="64.4" r=".4"/>
<circle cx="138.9" cy="76" r=".4"/>
<circle cx="139.9" cy="63.3" r=".4"/>
<circle cx="139.9" cy="72.3" r=".4"/>
<circle cx="139.9" cy="73.5" r=".4"/>
<circle cx="139.9" cy="67.7" r=".4"/>
<circle cx="139.9" cy="62.1" r=".4"/>
<circle cx="139.9" cy="68.8" r=".4"/>
<circle cx="139.9" cy="71.2" r=".4"/>
<circle cx="139.9" cy="66.5" r=".4"/>
<circle cx="139.9" cy="61" r=".4"/>
<circle cx="139.9" cy="74.7" r=".4"/>
<circle cx="139.9" cy="69.9" r=".4"/>
<circle cx="139.9" cy="65.4" r=".4"/>
<circle cx="139.9" cy="64.4" r=".4"/>
<circle cx="140" cy="76" r=".4"/>
<circle cx="140.9" cy="72.3" r=".4"/>
<circle cx="140.9" cy="73.5" r=".4"/>
<circle cx="140.9" cy="63.3" r=".4"/>
<circle cx="141" cy="67.7" r=".4"/>
<circle cx="141" cy="62.1" r=".4"/>
<circle cx="141" cy="68.8" r=".4"/>
<circle cx="141" cy="71.2" r=".4"/>
<circle cx="141" cy="66.5" r=".4"/>
<circle cx="141" cy="61" r=".4"/>
<circle cx="141" cy="74.7" r=".4"/>
<circle cx="141" cy="65.4" r=".4"/>
<circle cx="141" cy="69.9" r=".4"/>
<circle cx="141" cy="64.4" r=".4"/>
<circle cx="141" cy="76" r=".4"/>
<circle cx="142" cy="72.3" r=".4"/>
<circle cx="142" cy="73.5" r=".4"/>
<circle cx="142" cy="63.3" r=".4"/>
<circle cx="142.1" cy="67.7" r=".4"/>
<circle cx="142.1" cy="62.1" r=".4"/>
<circle cx="142.1" cy="61" r=".4"/>
<circle cx="142.1" cy="71.2" r=".4"/>
<circle cx="142.1" cy="66.5" r=".4"/>
<circle cx="142.1" cy="68.8" r=".4"/>
<circle cx="142.1" cy="74.7" r=".4"/>
<circle cx="142.1" cy="69.9" r=".4"/>
<circle cx="142.1" cy="65.4" r=".4"/>
<circle cx="142.1" cy="64.4" r=".4"/>
<circle cx="142.1" cy="76" r=".4"/>
<circle cx="143.1" cy="72.3" r=".4"/>
<circle cx="143.1" cy="63.3" r=".4"/>
<circle cx="143.1" cy="73.5" r=".4"/>
<circle cx="143.1" cy="67.7" r=".4"/>
<circle cx="143.1" cy="62.1" r=".4"/>
<circle cx="143.1" cy="61" r=".4"/>
<circle cx="143.1" cy="68.8" r=".4"/>
<circle cx="143.1" cy="71.2" r=".4"/>
<circle cx="143.1" cy="66.5" r=".4"/>
<circle cx="143.1" cy="74.7" r=".4"/>
<circle cx="143.1" cy="69.9" r=".4"/>
<circle cx="143.1" cy="65.4" r=".4"/>
<circle cx="143.1" cy="64.4" r=".4"/>
<circle cx="143.2" cy="76" r=".4"/>
<circle cx="144.1" cy="63.3" r=".4"/>
<circle cx="144.1" cy="73.5" r=".4"/>
<circle cx="144.1" cy="72.3" r=".4"/>
<circle cx="144.2" cy="62.1" r=".4"/>
<circle cx="144.2" cy="67.7" r=".4"/>
<circle cx="144.2" cy="71.2" r=".4"/>
<circle cx="144.2" cy="61" r=".4"/>
<circle cx="144.2" cy="66.5" r=".4"/>
<circle cx="144.2" cy="68.8" r=".4"/>
<circle cx="144.2" cy="74.7" r=".4"/>
<circle cx="144.2" cy="69.9" r=".4"/>
<circle cx="144.2" cy="65.4" r=".4"/>
<circle cx="144.2" cy="64.4" r=".4"/>
<circle cx="144.2" cy="76" r=".4"/>
<circle cx="145.2" cy="72.3" r=".4"/>
<circle cx="145.2" cy="63.3" r=".4"/>
<circle cx="145.2" cy="73.5" r=".4"/>
<circle cx="145.3" cy="67.7" r=".4"/>
<circle cx="145.3" cy="62.1" r=".4"/>
<circle cx="145.3" cy="68.8" r=".4"/>
<circle cx="145.3" cy="71.2" r=".4"/>
<circle cx="145.3" cy="61" r=".4"/>
<circle cx="145.3" cy="66.5" r=".4"/>
<circle cx="145.3" cy="74.7" r=".4"/>
<circle cx="145.3" cy="69.9" r=".4"/>
<circle cx="145.3" cy="65.4" r=".4"/>
<circle cx="145.3" cy="64.4" r=".4"/>
<circle cx="145.3" cy="76" r=".4"/>
<circle cx="146.3" cy="63.3" r=".4"/>
<circle cx="146.3" cy="72.3" r=".4"/>
<circle cx="146.3" cy="73.5" r=".4"/>
<circle cx="146.4" cy="62.1" r=".4"/>
<circle cx="146.4" cy="67.7" r=".4"/>
<circle cx="146.4" cy="71.2" r=".4"/>
<circle cx="146.4" cy="66.5" r=".4"/>
<circle cx="146.4" cy="61" r=".4"/>
<circle cx="146.4" cy="68.8" r=".4"/>
<circle cx="146.4" cy="74.7" r=".4"/>
<circle cx="146.4" cy="69.9" r=".4"/>
<circle cx="146.4" cy="65.4" r=".4"/>
<circle cx="146.4" cy="64.4" r=".4"/>
<circle cx="146.4" cy="76" r=".4"/>
<circle cx="147.5" cy="72.3" r=".4"/>
<circle cx="147.5" cy="63.3" r=".4"/>
<circle cx="147.5" cy="73.5" r=".4"/>
<circle cx="147.5" cy="67.7" r=".4"/>
<circle cx="147.5" cy="62.1" r=".4"/>
<circle cx="147.5" cy="71.2" r=".4"/>
<circle cx="147.5" cy="61" r=".4"/>
<circle cx="147.5" cy="66.5" r=".4"/>
<circle cx="147.5" cy="68.8" r=".4"/>
<circle cx="147.5" cy="74.7" r=".4"/>
<circle cx="147.6" cy="69.9" r=".4"/>
<circle cx="147.6" cy="65.4" r=".4"/>
<circle cx="147.6" cy="64.4" r=".4"/>
<circle cx="147.6" cy="76" r=".4"/>
<circle cx="148.7" cy="72.3" r=".4"/>
<circle cx="148.7" cy="63.3" r=".4"/>
<circle cx="148.7" cy="73.5" r=".4"/>
<circle cx="148.7" cy="67.7" r=".4"/>
<circle cx="148.7" cy="62.1" r=".4"/>
<circle cx="148.7" cy="71.2" r=".4"/>
<circle cx="148.7" cy="61" r=".4"/>
<circle cx="148.7" cy="66.5" r=".4"/>
<circle cx="148.7" cy="68.8" r=".4"/>
<circle cx="148.7" cy="74.7" r=".4"/>
<circle cx="148.7" cy="65.4" r=".4"/>
<circle cx="148.7" cy="69.9" r=".4"/>
<circle cx="148.7" cy="64.4" r=".4"/>
<circle cx="148.8" cy="76" r=".4"/>
<circle cx="157.1" cy="71.5" r="1"/>
<circle cx="157.1" cy="75.5" r="1"/>
<circle cx="157.1" cy="64.9" r="1"/>
<circle cx="134.5" cy="176.5" r="2"/>
<circle cx="134.5" cy="176.5" r="4"/>
</g>
<path d="M116.5 72.3h.4v.4h-.4z" fill-rule="evenodd" fill="#000"/>
<g font-size="7.2">
<text x="102.7" y="179.3">A4</text>
<text x="158.6" y="179.1">PROJETO INTEGRADOR 2</text>
<text x="98.7" y="194.3">1:15</text>
<text x="123" y="194.3">300</text>
</g>
<text font-size="5.8" x="248.5" y="194.6">mm</text>
<g font-size="5">
<text x="39" y="6.5" transform="rotate(-90 39 6.5)">D</text>
<text x="113.2" y="6.5" transform="rotate(-90 113.2 6.5)">C</text>
<text x="187.4" y="6.5" transform="rotate(-90 187.4 6.5)">B</text>
<text x="261.6" y="6.5" transform="rotate(-90 261.6 6.5)">A</text>
<text x="6.8" y="27.8" transform="rotate(-90 6.8 27.8)">4</text>
<text x="52.6" y="26.6">316</text>
<text x="129.4" y="24.2">190</text>
<text x="221.3" y="29.2">C</text>
<text x="251.9" y="26.6">D</text>
<text x="290.5" y="28.1">4</text>
<text x="210.6" y="44.6">B</text>
<text x="32" y="52.2" transform="rotate(-90 32 52.2)">30</text>
<text x="108" y="53.3" transform="rotate(-90 108 53.3)">335</text>
<text x="78.8" y="54.3" transform="rotate(-90 78.8 54.3)">245</text>
<text x="204.6" y="58.6">A</text>
<text x="181" y="64.6" transform="rotate(-90 181 64.6)">675</text>
<text x="82.5" y="67.1">G</text>
<text x="261.9" y="68.6">E</text>
<text x="32.6" y="74.4" transform="rotate(-90 32.6 74.4)">300</text>
<text x="82.5" y="77.8">H</text>
<text x="108" y="74.9" transform="rotate(-90 108 74.9)">315</text>
<text x="6.8" y="80.3" transform="rotate(-90 6.8 80.3)">3</text>
<text x="290.5" y="80.6">3</text>
<text x="253.9" y="89.9">F</text>
<text x="32.6" y="92" transform="rotate(-90 32.6 92)">15</text>
<text x="49.3" y="94.4">420</text>
<text x="108" y="93.6" transform="rotate(-90 108 93.6)">25</text>
<text x="104.9" y="101.8">63</text>
<text x="139.6" y="101.8">720</text>
<text x="33.9" y="111.4">Vista Lateral</text>
<text x="210.6" y="108.8">Vista Isométrica</text>
<text x="35.4" y="117.4">Escala: 1:15</text>
<text x="128.2" y="116">Vista Frontal</text>
<text x="216.7" y="114.9">Escala: 1:15</text>
<text x="129.7" y="122.1">Escala: 1:15</text>
<text x="6.8" y="132.8" transform="rotate(-90 6.8 132.8)">2</text>
<text x="290.5" y="133.1">2</text>
<text x="6.8" y="185.3" transform="rotate(-90 6.8 185.3)">1</text>
<text x="290.5" y="185.6">1</text>
<text x="35.7" y="206.8">D</text>
<text x="258.3" y="206.8">A</text>
</g>
<g font-size="4.3">
<text x="21" y="144.7">A</text>
<text x="29" y="144.7">Componentes eletrônicos</text>
<text x="101.3" y="146.5">Lorrhan Lisboa</text>
<text x="21" y="150.8">B</text>
<text x="29" y="150.8">Motor</text>
<text x="106.5" y="154">10/04/2021</text>
<text x="21" y="157">C</text>
<text x="29" y="157">Cúpula da Centrífuga</text>
<text x="100" y="161.5">Nicholas Barros</text>
<text x="21" y="163.2">D</text>
<text x="29" y="163.2">Entrada 1.1/2&quot;</text>
<text x="21" y="169.4">E</text>
<text x="29" y="169.4">Botões de Comando</text>
<text x="106.5" y="169">10/04/2021</text>
<text x="21" y="175.6">F</text>
<text x="29" y="175.6">Circulação de Ar</text>
<text x="21" y="181.8">G</text>
<text x="29" y="181.8">Saída de Solido (CaCO3)</text>
<text x="21" y="187.9">H</text>
<text x="29" y="187.9">Saída de Liquido (NaOH)</text>
<text x="146.5" y="195">Decantador Centrífugo - Macfuge 181</text>
</g>
<g font-size="3.6">
<text x="263.4" y="144.6">I</text>
<text x="263.4" y="151.3">H</text>
<text x="263.4" y="158">G</text>
<text x="263.4" y="164.6">F</text>
<text x="263.4" y="171.3">E</text>
<text x="263.4" y="178">D</text>
<text x="263.4" y="184.6">C</text>
<text x="263.4" y="191.3">B</text>
<text x="263.4" y="198">A</text>
</g>
<g font-size="2.9">
<text x="276.1" y="144.4">_</text>
<text x="276.1" y="151">_</text>
<text x="276.1" y="157.7">_</text>
<text x="276.1" y="164.4">_</text>
<text x="276.1" y="171">_</text>
<text x="276.1" y="177.7">_</text>
<text x="276.1" y="184.4">_</text>
<text x="276.1" y="191.1">_</text>
<text x="276.1" y="197.7">_</text>
</g>
<g font-size="2.2">
<text x="98" y="142.1">DESENVOLVIDO POR:</text>
<text x="98" y="149.6">DATA</text>
<text x="98" y="157.1">CHECADO POR:</text>
<text x="98" y="164.6">DATA:</text>
<text x="98" y="172.1">TAMANHO:</text>
<text x="98" y="185.1">ESCALA</text>
<text x="118" y="185.1">PESO (kg)</text>
<text x="143" y="185.1">COMPONENTE</text>
<text x="243" y="185.1">UNIDADE</text>
<text x="98" y="198.8">Este desenho é nossa propriedade; não pode ser reproduzido ou comunicado sem nosso acordo por escrito.</text>
</g>
</svg>
